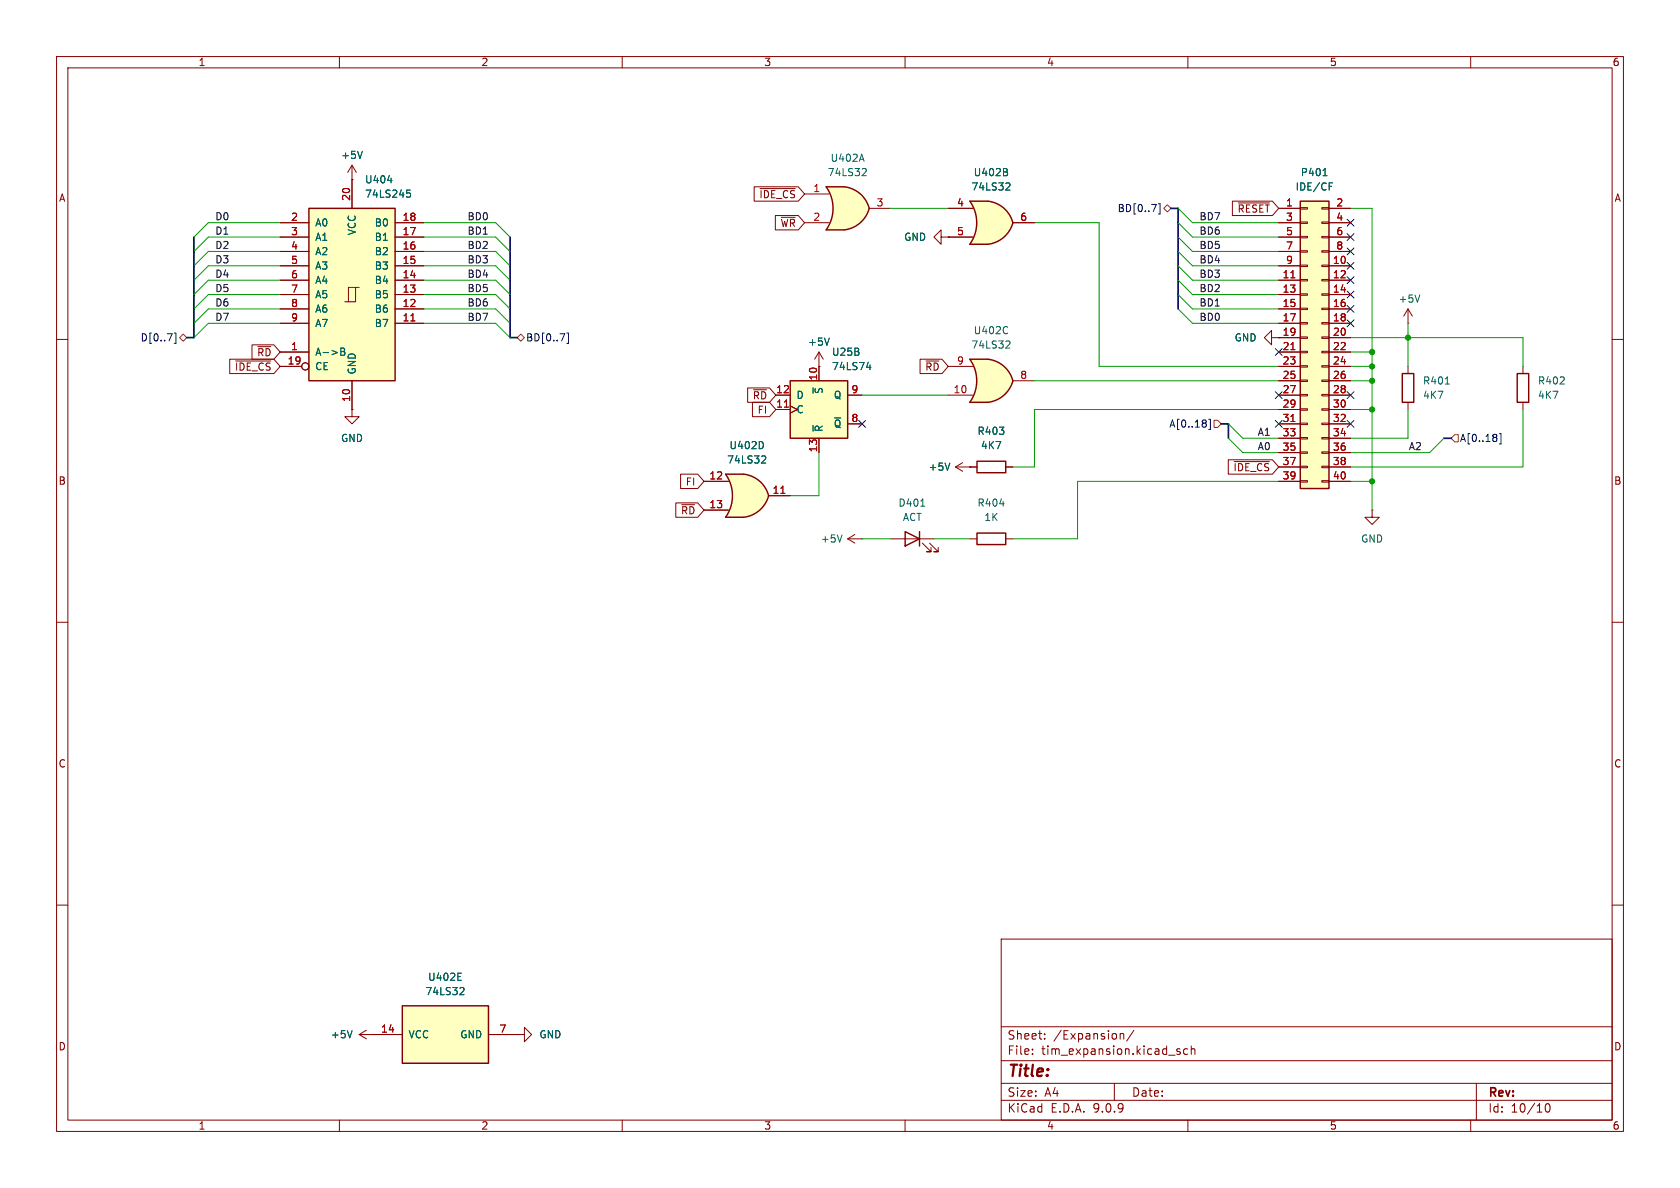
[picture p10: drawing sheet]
<svg xmlns="http://www.w3.org/2000/svg" width="297mm" height="210mm" viewBox="0 0 297 210" stroke-linecap="round" stroke-linejoin="round" font-family="sans-serif">
<g fill="none" stroke="#840000" stroke-width=".18">
<path d="M10 10h277v190h-277zM12 12h273v186h-273zM60 10v2M110 10v2M160 10v2M210 10v2M260 10v2M10 60h2M285 60h2M149.9 95.3l1.2 .7M149.9 95.3h2.5M151.1 94.5l-1.2 .8"/>
<path d="M152.4 95.3h.1M168.9 82.6l1.3 .7M168.9 82.6h2.5M170.2 81.8l-1.3 .8M171.4 82.6h.1M10 110h2M285 110h2M10 160h2M177 166h108v32h-108zM285 160h2M60 198v2M110 198v2"/>
<path d="M160 198v2M177 194.5h108M177 191.5h108M177 187.5h108M177 181.5h108M182.5 186.3v.1M182.5 185.5v.1M184.7 183.6v.1M184.7 182.8v.1M197 191.5v3M198 182.7v1M198 182.8l.2-.1 .4 .1 .1 .9"/>
<path d="M200.5 182.1l-1.3 2M208.6 185.5l-.4-.1-.2 .2 .1 .2 .5 .2v.3h-.6M210 185.5l-.5-.1-.3 .3v.4l.2 .2h.6M210 198v2M210.6 185.5l.2-.1 .4 .1v.9M210.6 184.9v1.5M260 198v2M261 191.5v6.5M273.3 195.2l.2-.1a.81 .81 0 0 1 .6 .6 .81 .81 0 0 1-.3 .8l-.1 .1a.81 .81 0 0 1-.4-1.4z"/>
</g>
<path d="M148.9 94.6l-.5 1.2M167.9 81.9l-.4 1.2" fill="none" stroke="#006464" stroke-width=".18"/>
<path d="M139.7 67.3h10.2v10.2h-10.2z" fill="#ffffc2"/>
<path d="M139.7 67.3h10.2v10.2h-10.2z" fill="none" stroke="#840000" stroke-width=".25"/>
<path d="M137.2 69.9h2.5M137.2 72.4h2.5M139.7 71.8l1.3 .6-1.3 .6M144.8 64.8v2.5M144.8 77.5v2.5M149.9 69.9h2.5M149.9 74.9h2.5" fill="none" stroke="#840000" stroke-width=".18"/>
<path d="M138.7 72h.7" fill="none" stroke="#a90000" stroke-width=".18"/>
<path d="M143.7 75.2v1M153.2 64.9h.8M153.8 64.5v.8" fill="none" stroke="#006464" stroke-width=".18"/>
<path d="M54.6 36.8h15.2v30.5h-15.2z" fill="#ffffc2"/>
<g fill="none" stroke="#840000" stroke-width=".18">
<path d="M49.5 39.4h5.1M62.2 31.8h.1M62.2 29.2v7.6M62.2 29.2l-.7 1.3M62.2 29.2l.8 1.3M69.8 39.4h5.1M49.5 41.9h5.1M49.5 44.5h5.1M49.5 47h5.1M49.5 49.5h5.1M49.5 52.1h5.1M49.5 54.6h5.1"/>
<path d="M49.5 57.2h5.1M62.9 50.8h-1.3v2.5M63.5 50.8h-.6v2.5h-1.9M69.8 41.9h5.1M69.8 44.5h5.1M69.8 47h5.1M69.8 49.5h5.1M69.8 52.1h5.1M69.8 54.6h5.1M69.8 57.2h5.1M49.5 62.2h5.1M49.5 64.8h3.8"/>
<path d="M62.2 67.3v5.1"/>
<circle cx="54" cy="64.8" r=".63"/>
</g>
<path d="M54.6 36.8h15.2v30.5h-15.2z" fill="none" stroke="#840000" stroke-width=".25"/>
<path d="M64.1 26.7l-.5 1.3M68.5 31.9h.8M71.9 33.6h.6M72 34.1h.3l.3 .2-.1 .4-.5 .2M60.3 61.5h.4l.2 .3-.2 .3 .2 .2 .1 .3-.3 .2h-.4zM60.3 62.1h.4" fill="none" stroke="#006464" stroke-width=".18"/>
<path d="M72.6 56.7h.8" fill="none" stroke="#a90000" stroke-width=".18"/>
<path d="M229.9 35.6h5v50.8h-5z" fill="#ffffc2"/>
<path d="M229.9 35.6h5v50.8h-5z" fill="none" stroke="#840000" stroke-width=".25"/>
<g fill="none" stroke="#840000" stroke-width=".18">
<path d="M226.1 36.8h3.8M226.1 39.4h3.8M229.9 36.7h1.2v.3h-1.2zM229.9 39.2h1.2v.3h-1.2zM233.7 36.7h1.2v.3h-1.2zM233.7 39.2h1.2v.3h-1.2zM234.9 36.8h3.9M234.9 39.4h3.9M226.1 41.9h3.8M226.1 44.5h3.8M226.1 47h3.8M226.1 49.5h3.8"/>
<path d="M226.1 52.1h3.8M226.1 54.6h3.8M226.1 57.2h3.8M226.1 59.7h3.8M229.9 41.8h1.2v.2h-1.2zM229.9 44.3h1.2v.3h-1.2zM229.9 46.9h1.2v.2h-1.2zM229.9 49.4h1.2v.3h-1.2zM229.9 51.9h1.2v.3h-1.2zM229.9 54.5h1.2v.2h-1.2zM229.9 57h1.2v.3h-1.2zM229.9 59.6h1.2v.2h-1.2z"/>
<path d="M233.7 41.8h1.2v.2h-1.2zM233.7 44.3h1.2v.3h-1.2zM233.7 46.9h1.2v.2h-1.2zM233.7 49.4h1.2v.3h-1.2zM233.7 51.9h1.2v.3h-1.2zM233.7 54.5h1.2v.2h-1.2zM233.7 57h1.2v.3h-1.2zM233.7 59.6h1.2v.2h-1.2zM234.9 41.9h3.9M234.9 44.5h3.9M234.9 47h3.9M234.9 49.5h3.9"/>
<path d="M234.9 52.1h3.9M234.9 54.6h3.9M234.9 57.2h3.9M234.9 59.7h3.9M226.1 62.2h3.8M226.1 64.8h3.8M226.1 67.3h3.8M226.1 69.9h3.8M226.1 72.4h3.8M226.1 74.9h3.8M226.1 77.5h3.8M229.9 62.1h1.2v.3h-1.2z"/>
<path d="M229.9 64.6h1.2v.3h-1.2zM229.9 67.2h1.2v.2h-1.2zM229.9 69.7h1.2v.3h-1.2zM229.9 72.3h1.2v.2h-1.2zM229.9 74.8h1.2v.3h-1.2zM229.9 77.3h1.2v.3h-1.2zM229.9 79.9h1.2v.2h-1.2zM233.7 62.1h1.2v.3h-1.2zM233.7 64.6h1.2v.3h-1.2zM233.7 67.2h1.2v.2h-1.2zM233.7 69.7h1.2v.3h-1.2zM233.7 72.3h1.2v.2h-1.2z"/>
<path d="M233.7 74.8h1.2v.3h-1.2zM233.7 77.3h1.2v.3h-1.2zM233.7 79.9h1.2v.2h-1.2zM234.9 62.2h3.9M234.9 64.8h3.9M234.9 67.3h3.9M234.9 69.9h3.9M234.9 72.4h3.9M234.9 74.9h3.9M234.9 77.5h3.9M226.1 80h3.8M226.1 82.6h3.8"/>
<path d="M226.1 85.1h3.8M229.9 82.4h1.2v.3h-1.2zM229.9 85h1.2v.2h-1.2zM233.7 82.4h1.2v.3h-1.2zM233.7 85h1.2v.2h-1.2zM234.9 80h3.9M234.9 82.6h3.9M234.9 85.1h3.9"/>
</g>
<path d="M228.2 49.1h.7M228.2 61.8h.7M228.2 74.5h.7" fill="none" stroke="#a90000" stroke-width=".18"/>
<path d="M233.9 31.1h.7M235 32.9h.4M235 32.3h.6" fill="none" stroke="#006464" stroke-width=".18"/>
<path d="M128.3 83.8h3.1M128.3 91.4h3.1" fill="none" stroke="#ffffc2" stroke-width=".18"/>
<g fill="#ffffc2" stroke="#ffffc2" stroke-width=".18">
<path d="M130.9 86.3l5 1.3a5.2 5.2 0 0 1-4.4 3.8z"/>
<path d="M131.5 83.8a5.1 5.1 0 0 1 4.4 3.8l-5 1.3z"/>
</g>
<path d="M128.3 83.8h3.1v7.6h-3.1a6.7 6.7 0 0 0 0-7.6z" fill="#ffffc2"/>
<path d="M247.9 66h2v5.1h-2zM268.2 66h2.1v5.1h-2.1zM131.4 83.8h-3.1a6.6 6.6 0 0 1 0 7.6h3.1M131.5 83.8a5.2 5.2 0 0 1 4.4 3.8 5.2 5.2 0 0 1-4.4 3.8" fill="none" stroke="#840000" stroke-width=".25"/>
<g fill="none" stroke="#840000" stroke-width=".18">
<path d="M224.8 59.7v-1.3l-1.3 1.3 1.3 1.3v-1.3h1.3M226.1 59.7h.1M248.9 57.2h.1M248.9 54.6l-.7 1.3M248.9 54.6l.8 1.3M248.9 54.6v2.6M62.2 72.4v1.3h1.3l-1.3 1.2-1.2-1.2h1.2M62.2 72.4h.1M248.9 64.8v1.2M248.9 71.1v1.3M269.2 64.8v1.2M269.2 71.1v1.3"/>
<path d="M124.5 85.1h4.3M124.5 90.2h4.3M135.9 87.6h3.8M242.6 90.2v1.2h1.2l-1.2 1.3-1.3-1.3h1.3M242.6 90.2h.1M63.5 182.9l1.3 .7M63.5 182.9h2.5M64.8 182.1l-1.3 .8M66 182.9h.1M91.4 182.9h1.3v-1.3l1.3 1.3-1.3 1.3v-1.3M91.4 182.9h.1"/>
</g>
<path d="M138 87.2h.8" fill="none" stroke="#a90000" stroke-width=".18"/>
<path d="M251 52.1l-.4 1.3M134.9 78.4v.6M255.5 67.9h.7M134.8 80.6l.5 .1 .1 .3-.8 .9h.8M62.3 182.2l-.5 1.3" fill="none" stroke="#006464" stroke-width=".18"/>
<path d="M71.1 177.8h15.3v10.2h-15.3z" fill="#ffffc2"/>
<path d="M160 94l2.6 1.3-2.6 1.2zM162.6 94v2.5M172.7 94.2h5.1v2.1h-5.1zM71.1 177.8h15.3v10.2h-15.3z" fill="none" stroke="#840000" stroke-width=".25"/>
<path d="M157.5 95.3h7.6M163.1 96l1.5 1.5h-.8h.8v-.7M164.3 96l1.6 1.5h-.8h.8v-.7M171.4 95.3h1.3M177.8 95.3h1.3M66 182.9h5.1M86.4 182.9h5" fill="none" stroke="#840000" stroke-width=".18"/>
<path d="M162.8 89.5h.7M176.7 89.1h.8M80.9 173.3h.7M80.9 172h.7M81.5 174.6h.4l.1 .3-.8 .9h.8" fill="none" stroke="#006464" stroke-width=".18"/>
<path d="M146 33h3.2M146 40.6h3.2" fill="none" stroke="#ffffc2" stroke-width=".18"/>
<g fill="#ffffc2" stroke="#ffffc2" stroke-width=".18">
<path d="M148.6 35.5l5.1 1.3a5.2 5.2 0 0 1-4.4 3.8z"/>
<path d="M149.3 33a5.1 5.1 0 0 1 4.4 3.8l-5 1.3z"/>
</g>
<path d="M146 33h3.2v7.6h-3.2a6.7 6.7 0 0 0 0-7.6z" fill="#ffffc2"/>
<path d="M149.2 33h-3.2a6.6 6.6 0 0 1 0 7.6h3.2M149.3 33a5.2 5.2 0 0 1 4.4 3.8 5.2 5.2 0 0 1-4.4 3.8" fill="none" stroke="#840000" stroke-width=".25"/>
<path d="M142.2 34.3h4.4M142.2 39.4h4.4M153.7 36.8h3.8M166.4 41.9v-1.3l-1.3 1.3 1.3 1.3v-1.3h1.2M167.6 41.9h.1M144.8 64.8h.1M144.8 62.2l-.8 1.3M144.8 62.2l.7 1.3M144.8 62.2v2.6" fill="none" stroke="#840000" stroke-width=".18"/>
<path d="M152.3 27.2l.5 1.3M152.6 29.8l.4 .1 .2 .3-.8 .9h.8M146.6 59.8l-.4 1.2" fill="none" stroke="#006464" stroke-width=".18"/>
<path d="M171.4 35.6h3.2M171.4 43.2h3.2" fill="none" stroke="#ffffc2" stroke-width=".18"/>
<g fill="#ffffc2" stroke="#ffffc2" stroke-width=".18">
<path d="M174 38l5.1 1.4a5.2 5.2 0 0 1-4.4 3.8z"/>
<path d="M174.7 35.6a5.1 5.1 0 0 1 4.4 3.8l-5 1.3z"/>
</g>
<path d="M171.4 35.6h3.2v7.6h-3.2a6.7 6.7 0 0 0 0-7.6z" fill="#ffffc2"/>
<path d="M174.6 35.6h-3.2a6.6 6.6 0 0 1 0 7.6h3.2M174.7 35.6a5.2 5.2 0 0 1 4.4 3.8 5.2 5.2 0 0 1-4.4 3.8M172.7 81.5h5.1v2.1h-5.1z" fill="none" stroke="#840000" stroke-width=".25"/>
<path d="M167.6 36.8h4.4M179.1 39.4h3.8M167.6 41.9h4.4M171.4 82.6h1.3M177.8 82.6h1.3" fill="none" stroke="#840000" stroke-width=".18"/>
<path d="M177.8 30.4l.3 .2v.3l-.2 .2M178 29.9l.1 .1-.1 .3M178 32.3l.4 .1 .2 .3-.8 .9h.8" fill="none" stroke="#006464" stroke-width=".18"/>
<path d="M171.4 63.5h3.2M171.4 71.1h3.2" fill="none" stroke="#ffffc2" stroke-width=".18"/>
<g fill="#ffffc2" stroke="#ffffc2" stroke-width=".18">
<path d="M174 66l5.1 1.3a5.2 5.2 0 0 1-4.4 3.8z"/>
<path d="M174.7 63.5a5.1 5.1 0 0 1 4.4 3.8l-5 1.3z"/>
</g>
<path d="M171.4 63.5h3.2v7.6h-3.2a6.7 6.7 0 0 0 0-7.6z" fill="#ffffc2"/>
<path d="M174.6 63.5h-3.2a6.6 6.6 0 0 1 0 7.6h3.2M174.7 63.5a5.2 5.2 0 0 1 4.4 3.8 5.2 5.2 0 0 1-4.4 3.8" fill="none" stroke="#840000" stroke-width=".25"/>
<g fill="none" stroke="#840000" stroke-width=".18">
<path d="M49.5 39.4h5.1M62.2 31.8h.1M62.2 31.8v5M69.8 39.4h5.1M133.3 33h7.8l1.1 1.3-1.1 1.3h-7.8zM134.4 33.3h6.2M137.1 38.1h4l1.1 1.3-1.1 1.2h-4zM138.1 38.4h2.5M167.6 36.8h4.4M179.1 39.4h3.8M217.9 35.6h7l1.2 1.2-1.2 1.3h-7zM218.9 35.9h5.5"/>
<path d="M226.1 36.8h3.8M226.1 39.4h3.8M234.9 36.8h3.9M234.9 39.4h3.9M49.5 41.9h5.1M49.5 44.5h5.1M49.5 47h5.1M49.5 49.5h5.1M49.5 52.1h5.1M49.5 54.6h5.1M49.5 57.2h5.1M69.8 41.9h5.1"/>
<path d="M69.8 44.5h5.1M69.8 47h5.1M69.8 49.5h5.1M69.8 52.1h5.1M69.8 54.6h5.1M69.8 57.2h5.1M167.6 41.9h.1M167.6 41.9h4.4M226.1 59.7h.1M226.1 41.9h3.8M226.1 44.5h3.8M226.1 47h3.8"/>
<path d="M226.1 49.5h3.8M226.1 52.1h3.8M226.1 54.6h3.8M226.1 57.2h3.8M226.1 59.7h3.8M234.9 41.9h3.9M234.9 44.5h3.9M234.9 47h3.9M234.9 49.5h3.9M234.9 52.1h3.9M234.9 54.6h3.9M234.9 57.2h3.9"/>
<path d="M234.9 59.7h3.9M40.6 63.5h7.8l1.1 1.3-1.1 1.2h-7.8zM41.7 63.8h6.2M44.5 61h3.9l1.1 1.2-1.1 1.3h-3.9zM45.6 61.3h2.3M49.5 64.8h3.8M49.5 62.2h5.1M62.2 72.4h.1M62.2 67.3v5.1M132.2 68.6h3.8l1.2 1.3-1.2 1.2h-3.8zM133 71.1h3l1.2 1.3-1.2 1.3h-3zM133.2 68.9h2.3"/>
<path d="M137.2 69.9h2.5M137.2 72.4h2.5M139.7 71.8l1.3 .6-1.3 .6M144.8 64.8h.1M144.8 64.8v2.5M144.8 77.5v2.5M149.9 69.9h2.5M149.9 74.9h2.5M162.7 63.5h3.8l1.1 1.3-1.1 1.2h-3.8zM163.7 63.8h2.3M167.6 64.8h4.4M167.6 69.9h4.4"/>
<path d="M179.1 67.3h3.8M226.1 64.8h3.8M226.1 69.9h3.8M226.1 67.3h3.8M226.1 62.2h3.8M226.1 72.4h3.8M226.1 74.9h3.8M226.1 77.5h3.8M234.9 64.8h3.9M234.9 69.9h3.9M234.9 67.3h3.9M234.9 62.2h3.9"/>
<path d="M234.9 72.4h3.9M234.9 74.9h3.9M234.9 77.5h3.9M119.5 88.9h3.8l1.2 1.3-1.2 1.2h-3.8zM120.3 83.8h3l1.2 1.3-1.2 1.3h-3zM120.5 89.2h2.3M124.5 85.1h4.3M124.5 90.2h4.3M135.9 87.6h3.8M171.4 82.6h.1M171.4 82.6h1.3M177.8 82.6h1.3"/>
<path d="M217.1 81.3h7.8l1.2 1.3-1.2 1.2h-7.8zM218.2 81.6h6.2M226.1 80h3.8M226.1 82.6h3.8M226.1 85.1h3.8M234.9 80h3.9M234.9 82.6h3.9M234.9 85.1h3.9M66 182.9h.1M66 182.9h5.1M86.4 182.9h5M91.4 182.9h.1"/>
<circle cx="54" cy="64.8" r=".63"/>
</g>
<g fill="none" stroke="#006464" stroke-width=".18">
<path d="M64.1 26.7l-.5 1.3M68.5 31.9h.8M71.9 33.6h.6M72 34.1h.3l.3 .2-.1 .4-.5 .2M177.8 30.4l.3 .2v.3l-.2 .2M178 29.9l.1 .1-.1 .3M178 32.3l.4 .1 .2 .3-.8 .9h.8M233.9 31.1h.7M235 32.9h.4M235 32.3h.6M146.6 59.8l-.4 1.2M178.1 57.8v.1"/>
<path d="M178.1 58.9h.1M60.3 61.5h.4l.2 .3-.2 .3 .2 .2 .1 .3-.3 .2h-.4zM60.3 62.1h.4M134.9 78.4v.6M143.7 75.2v1M153.2 64.9h.8M153.8 64.5v.8M178 60.3h.4l.2 .3-.8 .9h.8M134.8 80.6l.5 .1 .1 .3-.8 .9h.8M167.9 81.9l-.4 1.2M80.9 173.3h.7M80.9 172h.7"/>
<path d="M81.5 174.6h.4l.1 .3-.8 .9h.8M62.3 182.2l-.5 1.3"/>
</g>
<g fill="none" stroke="#000084" stroke-width=".18">
<path d="M203.6 36.1h.8l-.5 1.3M204.8 36h.3v1.8h-.3M238.2 38.8l1.2 1.2M239.4 38.8l-1.2 1.2M30.8 58.9h.3v1.8h-.3M99 59h.8l-.5 1.3M100.2 58.9h.3v1.8h-.3M238.2 43.8l1.2 1.3M238.2 41.3l1.2 1.2M238.2 48.9l1.2 1.2M238.2 54l1.2 1.2M238.2 56.5l1.2 1.3"/>
<path d="M238.2 51.5l1.2 1.2M238.2 46.4l1.2 1.2M239.4 43.8l-1.2 1.3M239.4 41.3l-1.2 1.2M239.4 48.9l-1.2 1.2M239.4 56.5l-1.2 1.3M239.4 54l-1.2 1.2M239.4 51.5l-1.2 1.2M239.4 46.4l-1.2 1.2M151.8 74.3l1.2 1.2M153 74.3l-1.2 1.2M213.2 74.4v.3"/>
<path d="M213.2 74.9v.5M213.7 74.1h.3v1.8h-.3M225.5 74.3l1.2 1.2M225.5 69.2l1.2 1.3M225.5 61.6l1.2 1.2M226.7 61.6l-1.2 1.2M226.7 74.3l-1.2 1.2M226.7 69.2l-1.2 1.3M238.2 69.2l1.2 1.3M238.2 74.3l1.2 1.2M239.4 69.2l-1.2 1.3M239.4 74.3l-1.2 1.2"/>
<path d="M264.6 76.9v.3M264.6 77.4v.5M265.1 76.7h.3v1.8h-.3"/>
</g>
<path d="M205.7 36.8l.7-.6 .6 .6-.6 .7zM31.7 59.7l.7-.6 .6 .6-.6 .6zM91.4 59.7l.7-.6 .6 .6-.6 .6zM214.6 74.3h.7l.6 .6-.6 .7h-.7zM257.2 76.8h.6v1.3h-.6l-.7-.6z" fill="none" stroke="#725600" stroke-width=".18"/>
<path d="M207 36.8h1.3v17.8M34.3 41.9v17.8h-1.3M90.2 41.9v17.8h1.2M215.9 74.9h1.3v2.6M255.3 77.5h1.2" fill="none" stroke="#000084" stroke-width=".3"/>
<g fill="none" stroke="#009600" stroke-width=".18">
<path d="M49.5 39.4h-12.7l-2.5 2.5M74.9 39.4h12.7l2.6 2.5M157.5 36.8h10.1M182.9 39.4h11.4v25.4h31.8M208.3 36.8l2.5 2.6h15.3M208.3 39.4l2.5 2.5h15.3M238.8 36.8h3.8v53.4M49.5 52.1h-12.7l-2.5 2.5M49.5 54.6h-12.7l-2.5 2.6M49.5 49.5h-12.7l-2.5 2.6M49.5 47h-12.7l-2.5 2.5M49.5 41.9h-12.7l-2.5 2.6"/>
<path d="M49.5 44.5h-12.7l-2.5 2.5M49.5 57.2h-12.7l-2.5 2.5M74.9 52.1h12.7l2.6 2.5M74.9 54.6h12.7l2.6 2.6M74.9 49.5h12.7l2.6 2.6M74.9 47h12.7l2.6 2.5M74.9 41.9h12.7l2.6 2.6M74.9 44.5h12.7l2.6 2.5M74.9 57.2h12.7l2.6 2.5M208.3 49.5l2.5 2.6h15.3M208.3 52.1l2.5 2.5h15.3M208.3 47l2.5 2.5h15.3"/>
<path d="M208.3 44.5l2.5 2.5h15.3M208.3 41.9l2.5 2.6h15.3M208.3 54.6l2.5 2.6h15.3M238.8 59.7h30.4v5.1M248.9 57.2v7.6M152.4 69.9h15.2M182.9 67.3h43.2M217.2 74.9l2.5 2.6h6.4M217.2 77.5l2.5 2.5h6.4M226.1 72.4h-43.2v10.2h-3.8M238.8 67.3h3.8M238.8 64.8h3.8"/>
<path d="M238.8 72.4h3.8M238.8 62.2h3.8M248.9 72.4v5.1h-10.1M255.3 77.5l-2.6 2.5h-13.9M269.2 72.4v10.2h-30.4M144.8 80v7.6h-5.1M152.4 95.3h5.1M165.1 95.3h6.3M226.1 85.1h-35.6v10.2h-11.4M238.8 85.1h3.8"/>
</g>
<path d="M72.6 56.7h.8M228.2 49.1h.7M138.7 72h.7M228.2 61.8h.7M228.2 74.5h.7M138 87.2h.8" fill="none" stroke="#a90000" stroke-width=".18"/>
<g fill="#009600" stroke="#009600" stroke-width=".18">
<circle cx="242.6" cy="67.3" r=".46"/>
<circle cx="242.6" cy="72.4" r=".46"/>
<circle cx="242.6" cy="64.8" r=".46"/>
<circle cx="242.6" cy="85.1" r=".46"/>
<circle cx="248.9" cy="59.7" r=".46"/>
<circle cx="242.6" cy="62.2" r=".46"/>
</g>
<text font-size="2.8" fill="#840000" x="178" y="190.9">Title:</text>
<g font-size="2.1" fill="#840000">
<text x="178" y="184">Sheet:</text>
<text x="186.2" y="184">/Expansion/</text>
<text x="178" y="186.7">File:</text>
<text x="184.1" y="186.7">tim_expansion.kicad_sch</text>
<text x="178" y="196.9">KiCad</text>
<text x="178" y="194.1">Size:</text>
<text x="184.7" y="194.1">A4</text>
<text x="185.7" y="196.9">E.D.A.</text>
<text x="193.3" y="196.9">9.0.9</text>
<text x="200" y="194.1">Date:</text>
<text x="263" y="194.3">Rev:</text>
<text x="263" y="196.9">Id:</text>
<text x="267.1" y="196.9">10/10</text>
</g>
<g font-size="1.8" fill="#840000">
<text x="35" y="11.9">1</text>
<text x="85" y="11.9">2</text>
<text x="135" y="11.9">3</text>
<text x="185" y="11.9">4</text>
<text x="235" y="11.9">5</text>
<text x="285" y="11.9">6</text>
<text x="10.3" y="35.9">A</text>
<text x="134.1" y="35.2">~{IDE_CS}</text>
<text x="285.3" y="35.9">A</text>
<text x="137.9" y="40.3">~{WR}</text>
<text x="218.7" y="37.8">~{RESET}</text>
<text x="41.4" y="65.7">~{IDE_CS}</text>
<text x="45.4" y="63.2">~{RD}</text>
<text x="163.5" y="65.7">~{RD}</text>
<text x="133" y="70.8">~{RD}</text>
<text x="133.8" y="73.3">FI</text>
<text x="218" y="83.5">~{IDE_CS}</text>
<text x="10.3" y="85.9">B</text>
<text x="121.1" y="86">FI</text>
<text x="285.3" y="85.9">B</text>
<text x="120.3" y="91.1">~{RD}</text>
<text x="10.3" y="135.9">C</text>
<text x="285.3" y="135.9">C</text>
<text x="10.3" y="185.9">D</text>
<text x="285.3" y="185.9">D</text>
<text x="35" y="199.9">1</text>
<text x="85" y="199.9">2</text>
<text x="135" y="199.9">3</text>
<text x="185" y="199.9">4</text>
<text x="235" y="199.9">5</text>
<text x="285" y="199.9">6</text>
</g>
<g font-size="1.8" fill="#006464">
<text x="60.2" y="28.3">+5V</text>
<text x="146.7" y="28.8">U402A</text>
<text x="64.4" y="35.2">74LS245</text>
<text x="64.4" y="32.6">U404</text>
<text x="146.2" y="31.3">74LS32</text>
<text x="171.6" y="33.9">74LS32</text>
<text x="172" y="31.3">U402B</text>
<text x="229" y="33.9">IDE/CF</text>
<text x="229.9" y="31.3">P401</text>
<text x="55.6" y="40.2">A0</text>
<text x="63.1" y="41.7" transform="rotate(-90 63.1 41.7)">VCC</text>
<text x="66.2" y="40.2">B0</text>
<text x="55.6" y="42.8">A1</text>
<text x="55.6" y="45.3">A2</text>
<text x="55.6" y="47.9">A3</text>
<text x="66.2" y="42.8">B1</text>
<text x="66.2" y="45.3">B2</text>
<text x="66.2" y="47.9">B3</text>
<text x="159.7" y="42.8">GND</text>
<text x="55.6" y="50.4">A4</text>
<text x="55.6" y="52.9">A5</text>
<text x="66.2" y="50.4">B4</text>
<text x="66.2" y="52.9">B5</text>
<text x="247.2" y="53.7">+5V</text>
<text x="55.6" y="55.5">A6</text>
<text x="55.6" y="58">A7</text>
<text x="66.2" y="55.5">B6</text>
<text x="66.2" y="58">B7</text>
<text x="172" y="59.3">U402C</text>
<text x="55.6" y="63.1">A-&gt;B</text>
<text x="55.6" y="65.6">CE</text>
<text x="142.8" y="61.3">+5V</text>
<text x="147" y="63.1">U25B</text>
<text x="147" y="65.6">74LS74</text>
<text x="171.6" y="61.8">74LS32</text>
<text x="218.2" y="60.6">GND</text>
<text x="63.1" y="66.3" transform="rotate(-90 63.1 66.3)">GND</text>
<text x="140.7" y="70.7">D</text>
<text x="145.6" y="69.7" transform="rotate(-90 145.6 69.7)">~{S}</text>
<text x="147.3" y="70.7">Q</text>
<text x="251.5" y="68.2">R401</text>
<text x="251.5" y="70.7">4K7</text>
<text x="271.8" y="68.2">R402</text>
<text x="271.8" y="70.7">4K7</text>
<text x="140.7" y="73.3">C</text>
<text x="145.6" y="76.5" transform="rotate(-90 145.6 76.5)">~{R}</text>
<text x="147.3" y="75.8">~{Q}</text>
<text x="172.7" y="77.1">R403</text>
<text x="60.2" y="78.3">GND</text>
<text x="128.4" y="82.1">74LS32</text>
<text x="128.9" y="79.6">U402D</text>
<text x="164.1" y="83.4">+5V</text>
<text x="173.3" y="79.6">4K7</text>
<text x="158.7" y="89.8">D401</text>
<text x="172.7" y="89.8">R404</text>
<text x="159.5" y="92.3">ACT</text>
<text x="173.9" y="92.3">1K</text>
<text x="145" y="96.1">+5V</text>
<text x="240.5" y="96.1">GND</text>
<text x="75.6" y="173.6">U402E</text>
<text x="75.1" y="176.1">74LS32</text>
<text x="58.4" y="183.7">+5V</text>
<text x="72.1" y="183.7">VCC</text>
<text x="81.3" y="183.7">GND</text>
<text x="95.3" y="183.7">GND</text>
</g>
<g font-size="1.8" fill="#a90000">
<text x="62" y="35.6" transform="rotate(-90 62 35.6)">20</text>
<text x="143.7" y="34">1</text>
<text x="51.4" y="39.1">2</text>
<text x="51.4" y="41.7">3</text>
<text x="71.1" y="39.1">18</text>
<text x="71.1" y="41.7">17</text>
<text x="143.7" y="39.1">2</text>
<text x="154.9" y="36.6">3</text>
<text x="169.1" y="36.6">4</text>
<text x="169.1" y="41.7">5</text>
<text x="180.3" y="39.1">6</text>
<text x="227.3" y="36.6">1</text>
<text x="227.3" y="39.1">3</text>
<text x="227.3" y="41.7">5</text>
<text x="236.1" y="36.6">2</text>
<text x="236.1" y="39.1">4</text>
<text x="236.1" y="41.7">6</text>
<text x="51.4" y="44.2">4</text>
<text x="51.4" y="46.7">5</text>
<text x="71.1" y="44.2">16</text>
<text x="71.1" y="46.7">15</text>
<text x="227.3" y="44.2">7</text>
<text x="227.3" y="46.7">9</text>
<text x="235.5" y="46.7">10</text>
<text x="236.1" y="44.2">8</text>
<text x="51.4" y="49.3">6</text>
<text x="51.4" y="51.8">7</text>
<text x="71.1" y="49.3">14</text>
<text x="71.1" y="51.8">13</text>
<text x="226.7" y="49.3">11</text>
<text x="226.7" y="51.8">13</text>
<text x="235.5" y="49.3">12</text>
<text x="235.5" y="51.8">14</text>
<text x="51.4" y="54.4">8</text>
<text x="51.4" y="56.9">9</text>
<text x="71.1" y="54.4">12</text>
<text x="71.1" y="56.9">11</text>
<text x="226.7" y="54.4">15</text>
<text x="226.7" y="56.9">17</text>
<text x="226.7" y="59.4">19</text>
<text x="235.5" y="54.4">16</text>
<text x="235.5" y="56.9">18</text>
<text x="235.5" y="59.4">20</text>
<text x="50.8" y="64.5">19</text>
<text x="51.4" y="62">1</text>
<text x="169.1" y="64.5">9</text>
<text x="226.7" y="62">21</text>
<text x="226.7" y="64.5">23</text>
<text x="235.5" y="62">22</text>
<text x="235.5" y="64.5">24</text>
<text x="62" y="71.2" transform="rotate(-90 62 71.2)">10</text>
<text x="137.1" y="69.6">12</text>
<text x="144.5" y="67.4" transform="rotate(-90 144.5 67.4)">10</text>
<text x="150.4" y="69.6">9</text>
<text x="168.5" y="69.6">10</text>
<text x="180.3" y="67.1">8</text>
<text x="226.7" y="67.1">25</text>
<text x="226.7" y="69.6">27</text>
<text x="235.5" y="67.1">26</text>
<text x="235.5" y="69.6">28</text>
<text x="137.1" y="72.1">11</text>
<text x="150.4" y="74.7">8</text>
<text x="226.7" y="72.1">29</text>
<text x="226.7" y="74.7">31</text>
<text x="226.7" y="77.2">33</text>
<text x="235.5" y="72.1">30</text>
<text x="235.5" y="74.7">32</text>
<text x="235.5" y="77.2">34</text>
<text x="144.5" y="80.1" transform="rotate(-90 144.5 80.1)">13</text>
<text x="226.7" y="79.8">35</text>
<text x="226.7" y="82.3">37</text>
<text x="235.5" y="79.8">36</text>
<text x="235.5" y="82.3">38</text>
<text x="125.3" y="84.8">12</text>
<text x="125.3" y="89.9">13</text>
<text x="136.5" y="87.4">11</text>
<text x="226.7" y="84.8">39</text>
<text x="235.5" y="84.8">40</text>
<text x="67.3" y="182.6">14</text>
<text x="88.2" y="182.6">7</text>
</g>
<g font-size="1.8" fill="#0f0f0f">
<text x="38" y="41.6">D1</text>
<text x="38" y="39">D0</text>
<text x="82.5" y="41.6">BD1</text>
<text x="82.5" y="39">BD0</text>
<text x="211.9" y="41.6">BD6</text>
<text x="211.9" y="39">BD7</text>
<text x="38" y="46.6">D3</text>
<text x="38" y="44.1">D2</text>
<text x="82.5" y="46.6">BD3</text>
<text x="82.5" y="44.1">BD2</text>
<text x="211.9" y="44.1">BD5</text>
<text x="211.9" y="46.6">BD4</text>
<text x="38" y="49.2">D4</text>
<text x="38" y="51.7">D5</text>
<text x="82.5" y="51.7">BD5</text>
<text x="82.5" y="49.2">BD4</text>
<text x="211.9" y="51.7">BD2</text>
<text x="211.9" y="49.2">BD3</text>
<text x="38" y="56.8">D7</text>
<text x="38" y="54.3">D6</text>
<text x="82.5" y="54.3">BD6</text>
<text x="82.5" y="56.8">BD7</text>
<text x="211.9" y="54.3">BD1</text>
<text x="211.9" y="56.8">BD0</text>
<text x="222.2" y="77.1">A1</text>
<text x="222.2" y="79.7">A0</text>
<text x="249" y="79.7">A2</text>
</g>
<g font-size="1.8" fill="#000084">
<text x="197.5" y="37.7">BD[0..7]</text>
<text x="24.8" y="60.6">D[0..7]</text>
<text x="92.9" y="60.6">BD[0..7]</text>
<text x="206.6" y="75.8">A[0..18]</text>
<text x="258" y="78.3">A[0..18]</text>
</g>
</svg>
